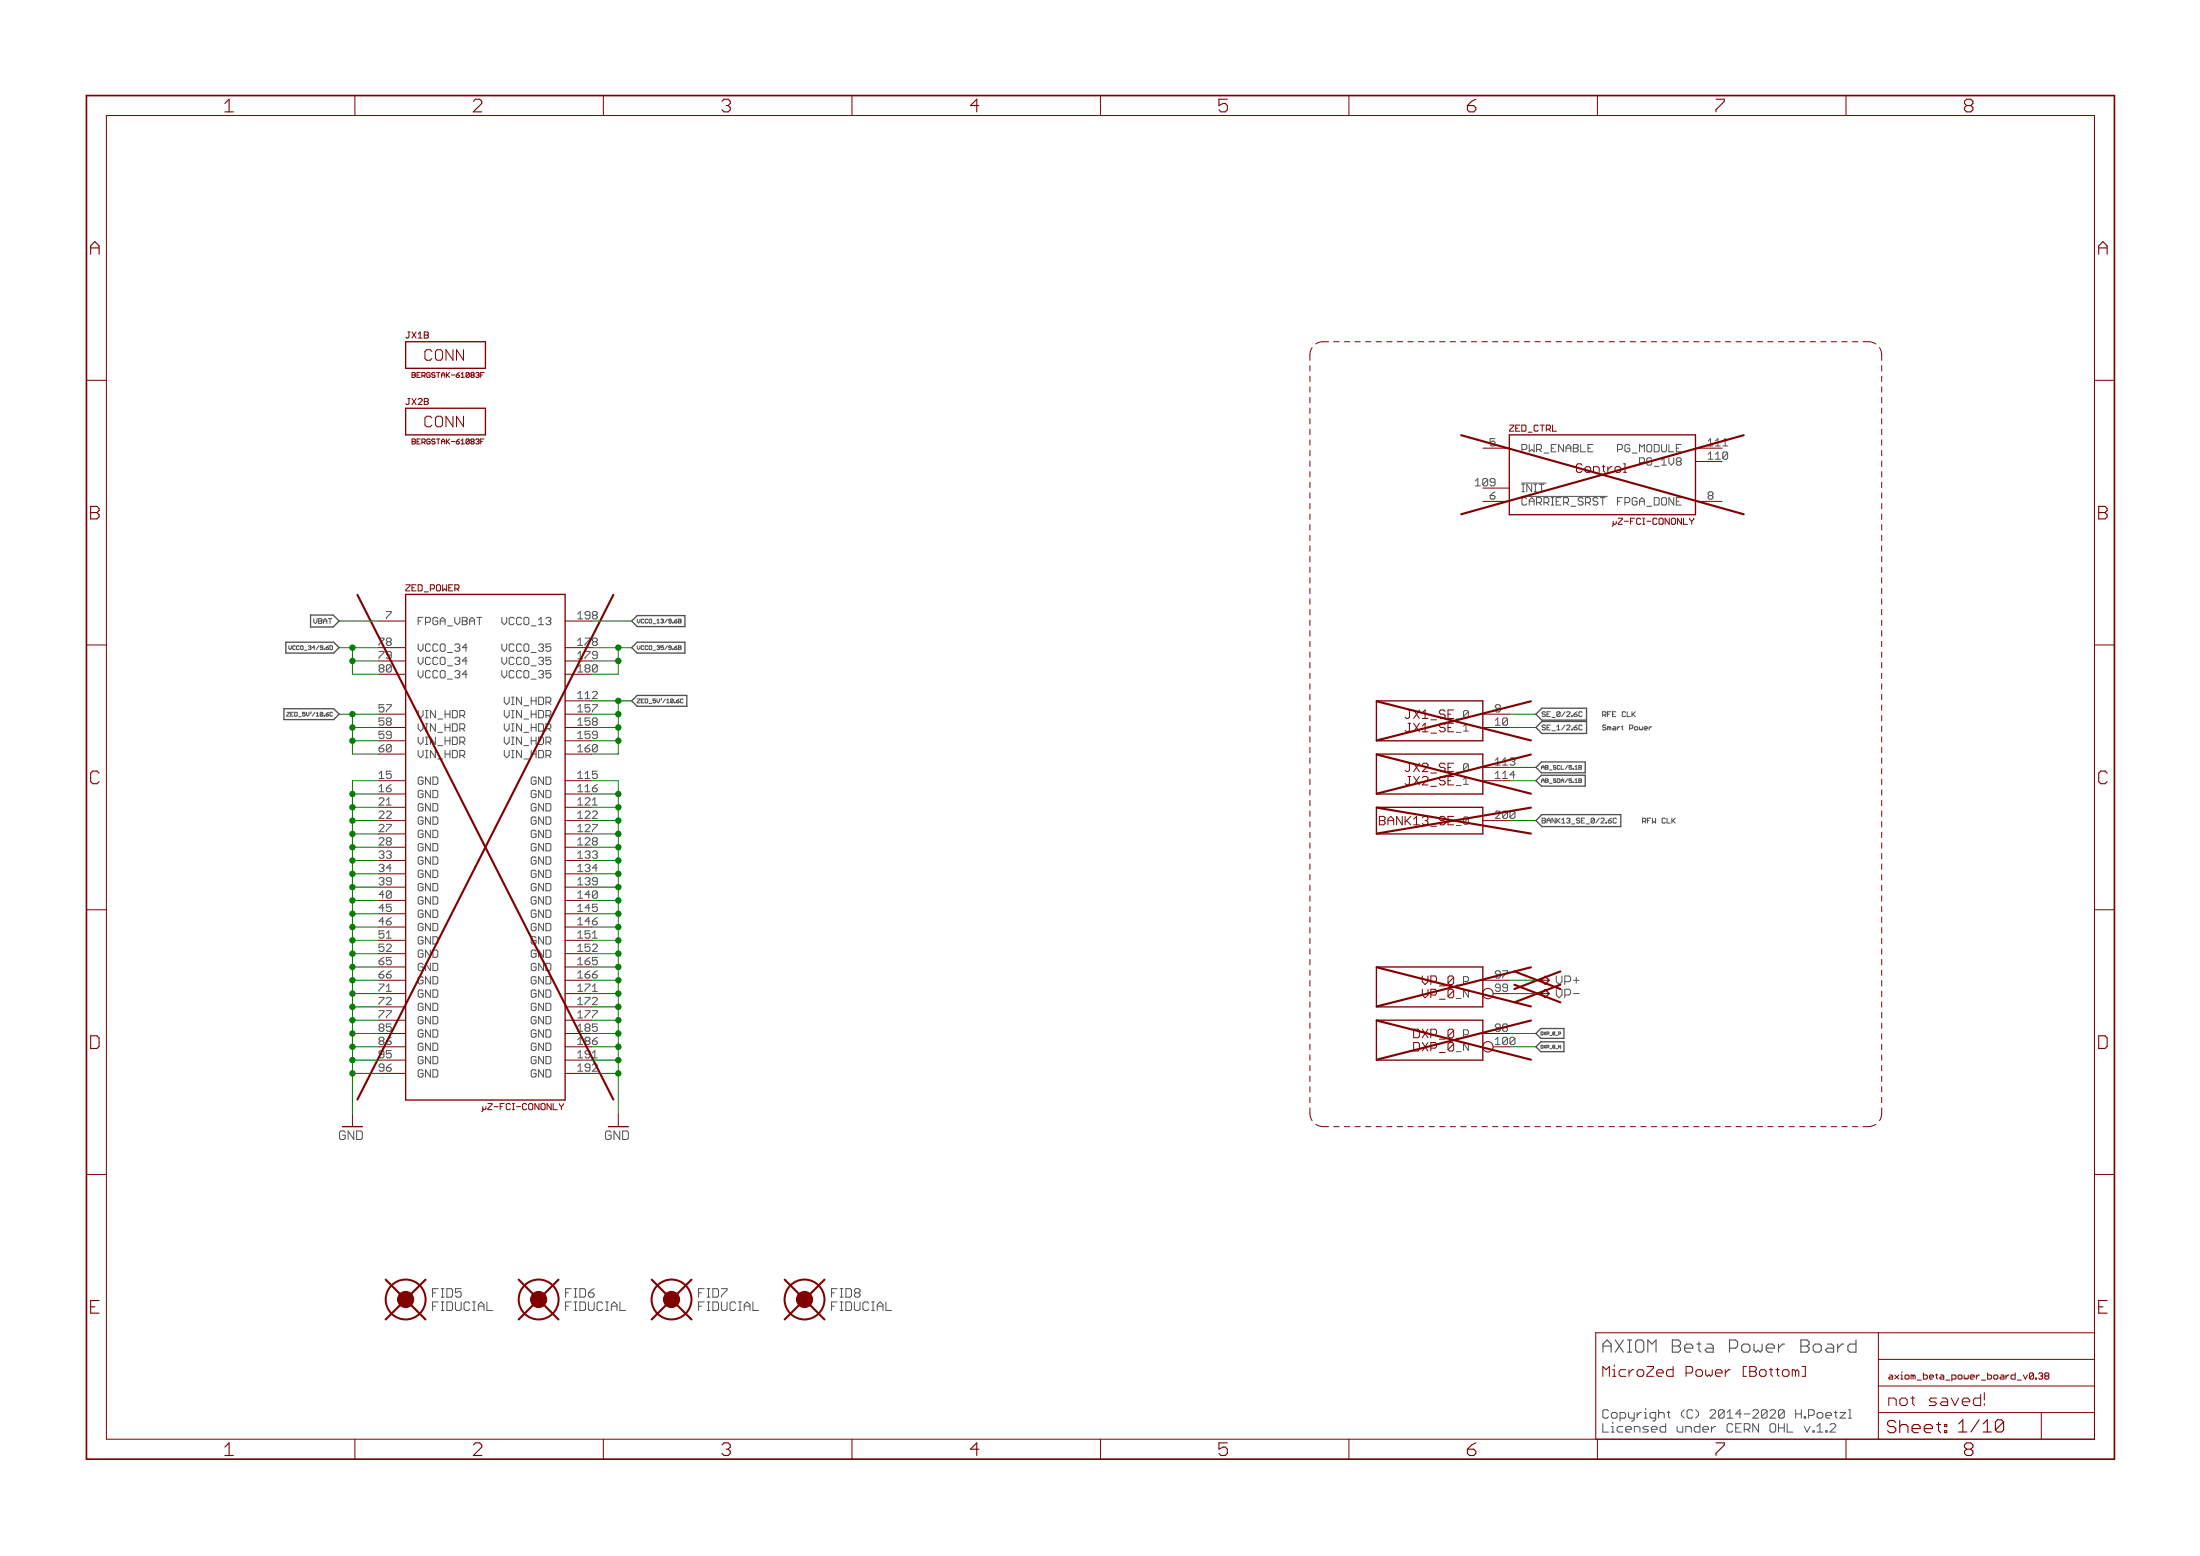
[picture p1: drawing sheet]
<svg xmlns="http://www.w3.org/2000/svg" width="420mm" height="297mm" viewBox="0 0 420 297" stroke-linecap="round" stroke-linejoin="round" font-family="sans-serif">
<path d="M351.7 256.6h.4M354.5 255.8v2.3h-1.2l-.4-.4v-.7l.4-.4h1.2" fill="none" stroke="#505050" stroke-width=".21"/>
<g fill="none" stroke="#505050" stroke-width=".19">
<path d="M290.6 94.8h16.4M290.6 92.2h4.7M54.8 136h.5M55.3 136.1l-.5 .5v.1h.5M302 135.9l.2 .1M302 138.4l.2 .2M302.2 136.7l-.2 .1M302.2 139.2l-.2 .1M301.9 146.1l.1 .1-.1 .3 .1 .2-.1 .2M308.5 156.2l.2 .1M308.7 157l-.2 .1M347 272.3l.6-.5v1.6"/>
<path d="M347 273.4h1.1M348.7 270.5l.3 .2h.5M348.7 269.9l.3-.3h.5l.3 .3v.3h-1.1M348.7 273.1h.3v.3h-.3zM349.5 272l.3-.2h.5l.3 .2v.3l-1.1 1.1h1.1M350.3 269.6h.6M350.6 269.4v1.1l.3 .2M351.4 269.6h1.1l-1.1 1.1h1.1M353 270.7h.6M353 269.1h.3v1.6"/>
</g>
<g fill="none" stroke="#505050" stroke-width=".25">
<path d="M59.3 117.4h4.3l1.2 1.2-1.2 1.1h-4.3zM120.6 118.6l1.1-1.1h9.1v2.1h-9.1zM54.2 135.3h9.5l1.1 1-1.1 1.1h-9.5zM54.6 122.6h9.1l1.1 1-1.1 1.1h-9.1zM120.6 123.6l1.1-1h9.1v2.1h-9.1zM120.6 133.8l1.1-1h9.5v2h-9.5zM293.3 136.3l1.2-1.1h8.5v2.3h-8.5zM293.3 138.9l1.2-1.2h8.5v2.3h-8.5zM293.3 146.5l1.1-1h8.3v2h-8.3zM293.3 149l1.1-1h8.3v2.1h-8.3zM293.3 156.7l1.2-1.2h15v2.3h-15zM293.3 197.3l1-1h4.4v1.9h-4.4z"/>
<path d="M293.3 199.8l1-.9h4.4v1.9h-4.4z"/>
</g>
<g fill="none" stroke="#800000" stroke-width=".19">
<path d="M67.8 18.2v3.9M115.2 18.2v3.9M162.7 18.2v3.9M210.2 18.2v3.9M257.6 18.2v3.9M305.1 18.2v3.9M352.6 18.2v3.9M20.3 22.1h379.7v252.6h-379.7zM16.5 72.6h3.8M78.7 71.6h.5M79.2 71.1h-.5v1h.5M250.2 69.8v1"/>
<path d="M250.2 71.8v1M250.2 73.9v1M250.2 75.9v1M250.2 77.9v1M250.2 79.9v1M250.6 66.4l-.2 .3a4 4 0 0 0-.2 2.1M253.7 65.2a3.6 3.6 0 0 0-2.4 .5M254.7 65.2h1M256.8 65.2h1M258.8 65.2h1M260.8 65.2h1M262.8 65.2h1"/>
<path d="M264.8 65.2h1.1M266.8 65.2h1.1M268.9 65.2h1M270.9 65.2h1M272.9 65.2h1M274.9 65.2h1.1M277 65.2h1M279 65.2h1M281 65.2h1M283 65.2h1.1M285.1 65.2h1M287.1 65.2h1"/>
<path d="M289.1 65.2h1M291.1 65.2h1M293.1 65.2h1.1M295.1 65.2h1.1M297.2 65.2h1M299.2 65.2h1M301.2 65.2h1M303.2 65.2h1.1M305.3 65.2h1M307.3 65.2h1M309.3 65.2h1M311.3 65.2h1.1"/>
<path d="M313.4 65.2h1M315.4 65.2h1M317.4 65.2h1M319.4 65.2h1M321.4 65.2h1.1M323.5 65.2h1M325.5 65.2h1M327.5 65.2h1M329.5 65.2h1M331.6 65.2h1M333.6 65.2h1M335.6 65.2h1"/>
<path d="M337.6 65.2h1M339.6 65.2h1.1M341.7 65.2h1M343.7 65.2h1M345.7 65.2h1M347.7 65.2h1M349.7 65.2h1.1M351.8 65.2h1M353.8 65.2h1M355.8 65.2a3.6 3.6 0 0 1 2.4 .5M358.9 66.4l.2 .3a4 4 0 0 1 .3 2.1M359.4 69.8v1"/>
<path d="M359.4 71.8v1M359.4 73.9v1M359.4 75.9v1M359.4 77.9v1M359.4 79.9v1M400 72.6h3.8M78.7 84.3h.5M79.2 83.8h-.5v1h.5M250.2 81.9v1.1M250.2 84v1M250.2 86v1M250.2 88v1"/>
<path d="M250.2 90v1.1M250.2 92.1v1M250.2 94.1v1M250.2 96.1v1M250.2 98.1v1.1M283.2 95.7h5M283.2 85.6h5M283.2 93.2h5M308.1 99.5v.8l-.2 .2M308.1 99.9l.2 .2M323.8 95.7h5.1M323.8 85.6h5.1"/>
<path d="M323.8 88.1h5.1M359.4 81.9v1.1M359.4 84v1M359.4 86v1M359.4 88v1M359.4 90v1.1M359.4 92.1v1M359.4 94.1v1M359.4 96.1v1M359.4 98.1v1.1M72.4 118.6h5.1M107.9 118.6h5.1"/>
<path d="M250.2 100.2v1M250.2 102.2v1M250.2 104.2v1M250.2 106.2v1.1M250.2 108.3v1M250.2 110.3v1M250.2 112.3v1M250.2 114.3v1.1M250.2 116.4v1M250.2 118.4v1M359.4 100.2v1M359.4 102.2v1"/>
<path d="M359.4 104.2v1M359.4 106.2v1.1M359.4 108.3v1M359.4 110.3v1M359.4 112.3v1M359.4 114.3v1.1M359.4 116.4v1M359.4 118.4v1M16.5 123.1h3.8M72.4 123.6h5.1M72.4 126.2h5.1M72.4 128.7h5.1"/>
<path d="M72.4 136.3h5.1M72.4 138.9h5.1M107.9 123.6h5.1M107.9 126.2h5.1M107.9 128.7h5.1M107.9 136.3h5.1M107.9 138.9h5.1M107.9 133.8h5.1M250.2 120.4v1M250.2 122.4v1M250.2 124.5v1M250.2 126.5v1"/>
<path d="M250.2 128.5v1M250.2 130.5v1.1M250.2 132.5v1.1M250.2 134.6v1M250.2 136.6v1M250.2 138.6v1.1M268.4 136.9l.2 .3h.3M268.4 139.4l.2 .3h.3M283.2 136.3h5M283.2 138.9h5M359.4 120.4v1M359.4 122.4v1"/>
<path d="M359.4 124.5v1M359.4 126.5v1M359.4 128.5v1M359.4 130.5v1.1M359.4 132.5v1.1M359.4 134.6v1M359.4 136.6v1M359.4 138.6v1.1M400 123.1h3.8M72.4 149h5.1M72.4 151.6h5.1M72.4 154.1h5.1"/>
<path d="M72.4 156.7h5.1M72.4 159.2h5.1M72.4 141.4h5.1M72.4 144h5.1M107.9 149h5.1M107.9 151.6h5.1M107.9 154.1h5.1M107.9 156.7h5.1M107.9 159.2h5.1M107.9 141.4h5.1M107.9 144h5.1M250.2 140.7v1"/>
<path d="M250.2 142.7v1M250.2 144.7v1M250.2 146.7v1M250.2 148.7v1.1M250.2 150.8v1M250.2 152.8v1M250.2 154.8v1.1M250.2 156.8v1.1M250.2 158.9v1M268.4 147l.2 .3h.3M268.4 149.6l.2 .2h.3M283.2 149h5"/>
<path d="M283.2 156.7h5M283.2 146.5h5M359.4 140.7v1M359.4 142.7v1M359.4 144.7v1M359.4 146.7v1M359.4 148.7v1.1M359.4 150.8v1M359.4 152.8v1M359.4 154.8v1.1M359.4 156.8v1.1M359.4 158.9v1"/>
<path d="M16.5 173.7h3.8M72.4 161.7h5.1M72.4 164.3h5.1M72.4 166.8h5.1M72.4 169.4h5.1M72.4 171.9h5.1M72.4 174.4h5.1M72.4 177h5.1M72.4 179.5h5.1M107.9 161.7h5.1M107.9 164.3h5.1M107.9 166.8h5.1"/>
<path d="M107.9 169.4h5.1M107.9 171.9h5.1M107.9 174.4h5.1M107.9 177h5.1M107.9 179.5h5.1M250.2 160.9v1M250.2 162.9v1M250.2 164.9v1.1M250.2 167v1M250.2 169v1M250.2 171v1M250.2 173v1.1"/>
<path d="M250.2 175.1v1M250.2 177.1v1M250.2 179.1v1M359.4 160.9v1M359.4 162.9v1M359.4 164.9v1.1M359.4 167v1M359.4 169v1M359.4 171v1M359.4 173v1.1M359.4 175.1v1M359.4 177.1v1"/>
<path d="M359.4 179.1v1M400 173.7h3.8M72.4 182.1h5.1M72.4 184.6h5.1M72.4 187.1h5.1M72.4 189.7h5.1M72.4 192.2h5.1M72.4 194.8h5.1M72.4 197.3h5.1M72.4 199.8h5.1M107.9 182.1h5.1M107.9 184.6h5.1"/>
<path d="M107.9 187.1h5.1M107.9 189.7h5.1M107.9 192.2h5.1M107.9 194.8h5.1M107.9 197.3h5.1M107.9 199.8h5.1M250.2 181.1v1.1M250.2 183.2v1M250.2 185.2v1M250.2 187.2v1M250.2 189.2v1.1M250.2 191.3v1"/>
<path d="M250.2 193.3v1M250.2 195.3v1M250.2 197.3v1.1M250.2 199.3v1.1M283.2 187.1h5M283.2 197.3h5M293.3 187.1h2.6M293.3 189.7h2.6M359.4 181.1v1.1M359.4 183.2v1M359.4 185.2v1M359.4 187.2v1"/>
<path d="M359.4 189.2v1.1M359.4 191.3v1M359.4 193.3v1M359.4 195.3v1M359.4 197.3v1.1M359.4 199.3v1.1M67.3 212.5v2.6M72.4 202.4h5.1M72.4 204.9h5.1M92.2 211.3v.7l-.2 .2M92.2 211.6l.2 .2M107.9 202.4h5.1"/>
<path d="M107.9 204.9h5.1M118.1 212.5v2.6M250.2 211.5a3.6 3.6 0 0 0 .4 2.4M250.2 201.4v1M250.2 203.4v1M250.2 205.4v1.1M250.2 207.5v1M250.2 209.5v1M251.3 214.6l1 .4 1.4 .1M254.7 215.1h1M256.8 215.1h1M258.8 215.1h1"/>
<path d="M260.8 215.1h1M262.8 215.1h1M264.8 215.1h1.1M266.8 215.1h1.1M268.9 215.1h1M270.9 215.1h1M272.9 215.1h1M274.9 215.1h1.1M277 215.1h1M279 215.1h1M281 215.1h1M283 215.1h1.1"/>
<path d="M285.1 215.1h1M287.1 215.1h1M289.1 215.1h1M291.1 215.1h1M293.1 215.1h1.1M295.1 215.1h1.1M297.2 215.1h1M299.2 215.1h1M301.2 215.1h1M303.2 215.1h1.1M305.3 215.1h1M307.3 215.1h1"/>
<path d="M309.3 215.1h1M311.3 215.1h1.1M313.4 215.1h1M315.4 215.1h1M317.4 215.1h1M319.4 215.1h1M321.4 215.1h1.1M323.5 215.1h1M325.5 215.1h1M327.5 215.1h1M329.5 215.1h1M331.6 215.1h1"/>
<path d="M333.6 215.1h1M335.6 215.1h1M337.6 215.1h1M339.6 215.1h1.1M341.7 215.1h1M343.7 215.1h1M345.7 215.1h1M347.7 215.1h1M349.7 215.1h1.1M351.8 215.1h1M353.8 215.1h1M358.2 214.6l-1 .4-1.4 .1"/>
<path d="M359.4 211.5a3.6 3.6 0 0 1-.5 2.4M359.4 201.4v1M359.4 203.4v1M359.4 205.4v1.1M359.4 207.5v1M359.4 209.5v1M16.5 224.2h3.8M400 224.2h3.8M358.7 254.4v20.3M358.7 259.5h41.3M400 254.4h-95.2v20.3M67.8 274.7v3.9"/>
<path d="M115.2 274.7v3.9M162.7 274.7v3.9M210.2 274.7v3.9M257.6 274.7v3.9M305.1 274.7v3.9M343.2 261.5l.3 .3v.9M344.1 260.9h.7v1.8h-.7M352.6 274.7v3.9M358.7 269.7h41.3M358.7 264.6h41.3M379 265.9v1.4M379 267.9v.4"/>
<path d="M389.5 262.1h.4l.2 .2-.2 .4M389.7 262.7h.2M389.8 269.7v5M389.9 262.7l.2 .2v.2l-.2 .2h-.4M390.7 262.7l-.2-.2 .2-.4h.4l.2 .2-.2 .4M390.7 262.7h.4M390.7 262.7l-.2 .2 .2 .4h.4l.2-.2-.2-.4"/>
<circle cx="284.2" cy="189.7" r=".99"/>
<circle cx="284.2" cy="199.8" r=".99"/>
</g>
<path d="M77.5 77.9h15.2v5.1h-15.2zM77.5 65.2h15.2v5.1h-15.2zM288.2 83h35.6v15.3h-35.6zM77.5 113.5h30.4v96.5h-30.4zM262.9 133.8h20.3v7.6h-20.3zM262.9 144h20.3v7.6h-20.3zM262.9 154.1h20.3v5.1h-20.3zM262.9 184.6h20.3v7.6h-20.3zM262.9 194.8h20.3v7.6h-20.3zM295.1 186.4l.8 .7-.8 .8-.8-.8zM295.1 188.9l.8 .8-.8 .7-.8-.7z" fill="none" stroke="#800000" stroke-width=".25"/>
<g fill="none" stroke="#800000" stroke-width=".4">
<path d="M279.1 83.1l53.9 15.1M333 83.1l-53.9 15.1M68.3 113.6l48.8 96.3M117.1 113.6l-48.8 96.3M262.9 133.9l29.5 7.5M292.4 133.9l-29.5 7.5M262.9 144l29.5 7.5M262.9 154.2l29.5 4.9M292.4 144l-29.5 7.5M292.4 154.2l-29.5 4.9M262.9 184.7l29.5 7.4M262.9 194.8l29.5 7.5"/>
<path d="M289.2 185.4l8.8 3.4M289.2 188l8.8 3.3M292.4 184.7l-29.5 7.4M292.4 194.8l-29.5 7.5M298 185.4l-8.8 3.4M298 188l-8.8 3.3M73.7 244.3l7.6 7.6M81.3 244.3l-7.6 7.6M99.1 244.3l7.6 7.6M106.7 244.3l-7.6 7.6M124.5 244.3l7.6 7.6M132.1 244.3l-7.6 7.6"/>
<path d="M149.9 244.3l7.6 7.6M157.5 244.3l-7.6 7.6"/>
</g>
<path d="M16.5 18.2h387.3v260.4h-387.3z" fill="none" stroke="#800000" stroke-width=".32"/>
<g fill="none" stroke="#800000" stroke-width=".38">
<circle cx="77.5" cy="248.1" r="3.8"/>
<circle cx="102.9" cy="248.1" r="3.8"/>
<circle cx="128.2" cy="248.1" r="3.8"/>
<circle cx="153.6" cy="248.1" r="3.8"/>
</g>
<g fill="#800000" stroke="#800000" stroke-width=".19">
<circle cx="77.5" cy="248.1" r="1.55"/>
<circle cx="102.9" cy="248.1" r="1.55"/>
<circle cx="128.2" cy="248.1" r="1.55"/>
<circle cx="153.6" cy="248.1" r="1.55"/>
</g>
<g fill="none" stroke="#008000" stroke-width=".19">
<path d="M64.8 118.6h7.6M113 118.6h7.6M64.8 123.6h7.6M64.8 136.3h7.6M67.3 123.6v5.1h5.1M67.3 126.2h5.1M67.3 136.3v7.7h5.1M67.3 138.9h5.1M113 126.2h5.1M113 123.6h7.6M113 133.8h7.6M113 136.3h5.1"/>
<path d="M113 138.9h5.1M118.1 123.6v5.1h-5.1M118.1 133.8v10.2h-5.1M288.2 136.3h5.1M288.2 138.9h5.1M67.3 141.4h5.1M67.3 151.6h5.1M67.3 154.1h5.1M67.3 156.7h5.1M67.3 159.2h5.1M72.4 149h-5.1v63.5M113 149h5.1v63.5"/>
<path d="M113 141.4h5.1M113 151.6h5.1M113 154.1h5.1M113 156.7h5.1M113 159.2h5.1M288.2 149h5.1M288.2 156.7h5.1M288.2 146.5h5.1M67.3 161.7h5.1M67.3 164.3h5.1M67.3 166.8h5.1M67.3 169.4h5.1"/>
<path d="M67.3 171.9h5.1M67.3 174.4h5.1M67.3 177h5.1M67.3 179.5h5.1M113 161.7h5.1M113 164.3h5.1M113 166.8h5.1M113 169.4h5.1M113 171.9h5.1M113 174.4h5.1M113 177h5.1M113 179.5h5.1"/>
<path d="M67.3 182.1h5.1M67.3 184.6h5.1M67.3 187.1h5.1M67.3 189.7h5.1M67.3 192.2h5.1M67.3 194.8h5.1M67.3 197.3h5.1M67.3 199.8h5.1M113 182.1h5.1M113 184.6h5.1M113 187.1h5.1M113 189.7h5.1"/>
<path d="M113 192.2h5.1M113 194.8h5.1M113 197.3h5.1M113 199.8h5.1M288.2 187.1h5.1M288.2 189.7h5.1M288.2 197.3h5.1M288.2 199.8h5.1M67.3 202.4h5.1M67.3 204.9h5.1M113 202.4h5.1M113 204.9h5.1"/>
</g>
<g fill="#008000" stroke="#008000" stroke-width=".19">
<circle cx="118.1" cy="126.2" r=".51"/>
<circle cx="118.1" cy="123.6" r=".51"/>
<circle cx="67.3" cy="126.2" r=".51"/>
<circle cx="67.3" cy="123.6" r=".51"/>
<circle cx="118.1" cy="136.3" r=".51"/>
<circle cx="118.1" cy="138.9" r=".51"/>
<circle cx="118.1" cy="141.4" r=".51"/>
<circle cx="118.1" cy="133.8" r=".51"/>
<circle cx="67.3" cy="141.4" r=".51"/>
<circle cx="67.3" cy="138.9" r=".51"/>
<circle cx="67.3" cy="136.3" r=".51"/>
<circle cx="67.3" cy="151.6" r=".51"/>
<circle cx="67.3" cy="154.1" r=".51"/>
<circle cx="67.3" cy="156.7" r=".51"/>
<circle cx="67.3" cy="159.2" r=".51"/>
<circle cx="67.3" cy="161.7" r=".51"/>
<circle cx="67.3" cy="164.3" r=".51"/>
<circle cx="67.3" cy="166.8" r=".51"/>
<circle cx="67.3" cy="169.4" r=".51"/>
<circle cx="67.3" cy="171.9" r=".51"/>
<circle cx="67.3" cy="174.4" r=".51"/>
<circle cx="67.3" cy="177" r=".51"/>
<circle cx="67.3" cy="179.5" r=".51"/>
<circle cx="67.3" cy="182.1" r=".51"/>
<circle cx="67.3" cy="184.6" r=".51"/>
<circle cx="67.3" cy="187.1" r=".51"/>
<circle cx="67.3" cy="189.7" r=".51"/>
<circle cx="67.3" cy="192.2" r=".51"/>
<circle cx="67.3" cy="194.8" r=".51"/>
<circle cx="67.3" cy="197.3" r=".51"/>
<circle cx="67.3" cy="199.8" r=".51"/>
<circle cx="67.3" cy="202.4" r=".51"/>
<circle cx="67.3" cy="204.9" r=".51"/>
<circle cx="118.1" cy="151.6" r=".51"/>
<circle cx="118.1" cy="154.1" r=".51"/>
<circle cx="118.1" cy="156.7" r=".51"/>
<circle cx="118.1" cy="159.2" r=".51"/>
<circle cx="118.1" cy="161.7" r=".51"/>
<circle cx="118.1" cy="164.3" r=".51"/>
<circle cx="118.1" cy="166.8" r=".51"/>
<circle cx="118.1" cy="169.4" r=".51"/>
<circle cx="118.1" cy="171.9" r=".51"/>
<circle cx="118.1" cy="174.4" r=".51"/>
<circle cx="118.1" cy="177" r=".51"/>
<circle cx="118.1" cy="179.5" r=".51"/>
<circle cx="118.1" cy="182.1" r=".51"/>
<circle cx="118.1" cy="184.6" r=".51"/>
<circle cx="118.1" cy="187.1" r=".51"/>
<circle cx="118.1" cy="189.7" r=".51"/>
<circle cx="118.1" cy="192.2" r=".51"/>
<circle cx="118.1" cy="194.8" r=".51"/>
<circle cx="118.1" cy="197.3" r=".51"/>
<circle cx="118.1" cy="199.8" r=".51"/>
<circle cx="118.1" cy="202.4" r=".51"/>
<circle cx="118.1" cy="204.9" r=".51"/>
</g>
<g font-size="3.7" fill="#800000">
<text x="42.9" y="21.4">1</text>
<text x="90.3" y="21.4">2</text>
<text x="137.8" y="21.4">3</text>
<text x="185.3" y="21.4">4</text>
<text x="232.7" y="21.4">5</text>
<text x="280.2" y="21.4">6</text>
<text x="327.6" y="21.4">7</text>
<text x="375.1" y="21.4">8</text>
<text x="17.2" y="48.6">A</text>
<text x="400.7" y="48.6">A</text>
<text x="17.2" y="99.2">B</text>
<text x="400.7" y="99.2">B</text>
<text x="17.1" y="149.7">C</text>
<text x="400.6" y="149.7">C</text>
<text x="17" y="200.2">D</text>
<text x="400.5" y="200.2">D</text>
<text x="17.3" y="250.8">E</text>
<text x="400.7" y="250.8">E</text>
<text x="42.9" y="277.9">1</text>
<text x="90.3" y="277.9">2</text>
<text x="137.8" y="277.9">3</text>
<text x="185.3" y="277.9">4</text>
<text x="232.7" y="277.9">5</text>
<text x="280.2" y="277.9">6</text>
<text x="327.6" y="277.9">7</text>
<text x="375.1" y="277.9">8</text>
</g>
<text font-size="3.6" fill="#505050" x="306" y="258.2">AXIOM Beta Power Board</text>
<text font-size="3.6" fill="#800000" x="360.4" y="273.6">Sheet: 1/10</text>
<text font-size="3.2" fill="#800000" x="360.6" y="268.4">not saved!</text>
<g font-size="3.1" fill="#800000">
<text x="80.5" y="68.8">CONN</text>
<text x="80.5" y="81.5">CONN</text>
</g>
<text font-size="2.9" fill="#800000" x="306" y="262.8">MicroZed Power [Bottom]</text>
<g font-size="2.5" fill="#800000">
<text x="301.5" y="90.2">Control</text>
<text x="269.6" y="137.2">JX1_SE</text>
<text x="269.6" y="139.8">JX1_SE</text>
<text x="269.6" y="147.4">JX2_SE</text>
<text x="269.6" y="149.9">JX2_SE</text>
<text x="263.6" y="157.5">BANK13_SE</text>
<text x="272" y="188">VP_0</text>
<text x="272" y="190.6">VP_0</text>
<text x="270.1" y="198.2">DXP_0</text>
<text x="270.1" y="200.7">DXP_0</text>
<text x="64.8" y="217.6">GND</text>
<text x="115.6" y="217.6">GND</text>
</g>
<g font-size="2.5" fill="#505050">
<text x="297.1" y="188">VP+</text>
<text x="297.1" y="190.6">VP-</text>
<text x="82.5" y="250.2">FIDUCIAL</text>
<text x="82.5" y="247.7">FID5</text>
<text x="107.9" y="250.2">FIDUCIAL</text>
<text x="107.9" y="247.7">FID6</text>
<text x="133.3" y="250.2">FIDUCIAL</text>
<text x="133.3" y="247.7">FID7</text>
<text x="158.7" y="250.2">FIDUCIAL</text>
<text x="158.7" y="247.7">FID8</text>
<text x="306" y="270.8">Copyright (C) 2014-2020 H.Poetzl</text>
<text x="306" y="273.5">Licensed under CERN OHL v.1.2</text>
</g>
<g font-size="2.1" fill="#505050">
<text x="284.6" y="85.2">5</text>
<text x="290.6" y="86.3">PWR_ENABLE</text>
<text x="308.2" y="86.3">PG_MODULE</text>
<text x="313.3" y="88.8">PG_1V8</text>
<text x="326.2" y="85.2">111</text>
<text x="326.2" y="87.7">110</text>
<text x="281.9" y="92.8">109</text>
<text x="284.6" y="95.4">6</text>
<text x="290.6" y="93.9">INIT</text>
<text x="326.2" y="95.4">8</text>
<text x="290.6" y="96.5">CARRIER_SRST</text>
<text x="308.5" y="96.5">FPGA_DONE</text>
<text x="73.8" y="118.2">7</text>
<text x="79.8" y="119.3">FPGA_VBAT</text>
<text x="95.7" y="119.3">VCCO_13</text>
<text x="110.3" y="118.2">198</text>
<text x="72.4" y="125.8">79</text>
<text x="72.4" y="123.3">78</text>
<text x="79.8" y="124.4">VCCO_34</text>
<text x="95.7" y="124.4">VCCO_35</text>
<text x="110.3" y="123.3">178</text>
<text x="110.3" y="125.8">179</text>
<text x="72.4" y="128.4">80</text>
<text x="79.8" y="129.5">VCCO_34</text>
<text x="79.8" y="126.9">VCCO_34</text>
<text x="95.7" y="126.9">VCCO_35</text>
<text x="95.7" y="129.5">VCCO_35</text>
<text x="110.3" y="128.4">180</text>
<text x="72.4" y="136">57</text>
<text x="79.8" y="137.1">VIN_HDR</text>
<text x="96.1" y="137.1">VIN_HDR</text>
<text x="96.1" y="134.6">VIN_HDR</text>
<text x="110.3" y="136">157</text>
<text x="110.3" y="133.4">112</text>
<text x="278.4" y="137.1">_0</text>
<text x="285.5" y="136">9</text>
<text x="72.4" y="143.6">60</text>
<text x="72.4" y="141.1">59</text>
<text x="72.4" y="138.5">58</text>
<text x="79.8" y="142.2">VIN_HDR</text>
<text x="79.8" y="139.6">VIN_HDR</text>
<text x="96.1" y="139.6">VIN_HDR</text>
<text x="96.1" y="142.2">VIN_HDR</text>
<text x="110.3" y="138.5">158</text>
<text x="110.3" y="141.1">159</text>
<text x="110.3" y="143.6">160</text>
<text x="278.4" y="139.6">_1</text>
<text x="285.5" y="138.5">10</text>
<text x="72.4" y="148.7">15</text>
<text x="79.8" y="149.8">GND</text>
<text x="79.8" y="144.7">VIN_HDR</text>
<text x="96.1" y="144.7">VIN_HDR</text>
<text x="100.7" y="149.8">GND</text>
<text x="110.3" y="148.7">115</text>
<text x="278.4" y="147.3">_0</text>
<text x="278.4" y="149.8">_1</text>
<text x="285.5" y="146.1">113</text>
<text x="285.5" y="148.7">114</text>
<text x="72.4" y="151.2">16</text>
<text x="72.4" y="153.8">21</text>
<text x="79.8" y="152.3">GND</text>
<text x="79.8" y="154.9">GND</text>
<text x="100.7" y="152.3">GND</text>
<text x="100.7" y="154.9">GND</text>
<text x="110.3" y="151.2">116</text>
<text x="110.3" y="153.8">121</text>
<text x="72.4" y="156.3">22</text>
<text x="72.4" y="158.8">27</text>
<text x="72.4" y="161.4">28</text>
<text x="79.8" y="157.4">GND</text>
<text x="79.8" y="160">GND</text>
<text x="100.7" y="157.4">GND</text>
<text x="100.7" y="160">GND</text>
<text x="110.3" y="156.3">122</text>
<text x="110.3" y="158.8">127</text>
<text x="110.3" y="161.4">128</text>
<text x="278.4" y="157.4">_0</text>
<text x="285.5" y="156.3">200</text>
<text x="72.4" y="163.9">33</text>
<text x="72.4" y="166.5">34</text>
<text x="79.8" y="162.5">GND</text>
<text x="79.8" y="165">GND</text>
<text x="79.8" y="167.6">GND</text>
<text x="100.7" y="162.5">GND</text>
<text x="100.7" y="165">GND</text>
<text x="100.7" y="167.6">GND</text>
<text x="110.3" y="163.9">133</text>
<text x="110.3" y="166.5">134</text>
<text x="72.4" y="169">39</text>
<text x="72.4" y="171.5">40</text>
<text x="79.8" y="170.1">GND</text>
<text x="79.8" y="172.7">GND</text>
<text x="100.7" y="170.1">GND</text>
<text x="100.7" y="172.7">GND</text>
<text x="110.3" y="169">139</text>
<text x="110.3" y="171.5">140</text>
<text x="72.4" y="174.1">45</text>
<text x="72.4" y="176.6">46</text>
<text x="72.4" y="179.2">51</text>
<text x="79.8" y="175.2">GND</text>
<text x="79.8" y="177.7">GND</text>
<text x="100.7" y="175.2">GND</text>
<text x="100.7" y="177.7">GND</text>
<text x="110.3" y="174.1">145</text>
<text x="110.3" y="176.6">146</text>
<text x="110.3" y="179.2">151</text>
<text x="72.4" y="181.7">52</text>
<text x="72.4" y="184.2">65</text>
<text x="79.8" y="180.3">GND</text>
<text x="79.8" y="182.8">GND</text>
<text x="79.8" y="185.4">GND</text>
<text x="100.7" y="180.3">GND</text>
<text x="100.7" y="182.8">GND</text>
<text x="100.7" y="185.4">GND</text>
<text x="110.3" y="181.7">152</text>
<text x="110.3" y="184.2">165</text>
<text x="72.4" y="186.8">66</text>
<text x="72.4" y="189.3">71</text>
<text x="72.4" y="191.9">72</text>
<text x="79.8" y="187.9">GND</text>
<text x="79.8" y="190.4">GND</text>
<text x="100.7" y="187.9">GND</text>
<text x="100.7" y="190.4">GND</text>
<text x="110.3" y="186.8">166</text>
<text x="110.3" y="189.3">171</text>
<text x="110.3" y="191.9">172</text>
<text x="278.5" y="187.9">_P</text>
<text x="285.5" y="186.8">97</text>
<text x="72.4" y="194.4">77</text>
<text x="72.4" y="196.9">85</text>
<text x="79.8" y="193">GND</text>
<text x="79.8" y="195.5">GND</text>
<text x="100.7" y="193">GND</text>
<text x="100.7" y="195.5">GND</text>
<text x="110.3" y="194.4">177</text>
<text x="110.3" y="196.9">185</text>
<text x="285.5" y="196.9">98</text>
<text x="72.4" y="199.5">86</text>
<text x="72.4" y="202">95</text>
<text x="79.8" y="198">GND</text>
<text x="79.8" y="200.6">GND</text>
<text x="79.8" y="203.1">GND</text>
<text x="100.7" y="198">GND</text>
<text x="100.7" y="200.6">GND</text>
<text x="100.7" y="203.1">GND</text>
<text x="110.3" y="199.5">186</text>
<text x="110.3" y="202">191</text>
<text x="278.5" y="198">_P</text>
<text x="72.4" y="204.6">96</text>
<text x="79.8" y="205.7">GND</text>
<text x="100.7" y="205.7">GND</text>
<text x="110.3" y="204.6">192</text>
</g>
<g font-size="2.1" fill="#800000">
<text x="278.2" y="190.4">_N</text>
<text x="285.5" y="189.3">99</text>
<text x="278.2" y="200.6">_N</text>
<text x="285.5" y="199.5">100</text>
</g>
<g font-size="1.8" fill="#800000">
<text x="77.5" y="64.6">JX1B</text>
<text x="77.5" y="77.3">JX2B</text>
<text x="288.3" y="82.4">ZED_CTRL</text>
<text x="308.6" y="100.1">µZ-FCI-CONONLY</text>
<text x="77.5" y="112.8">ZED_POWER</text>
<text x="92.7" y="211.9">µZ-FCI-CONONLY</text>
<text x="360.6" y="263.3">axiom_beta_power_board_v0.38</text>
</g>
<g font-size="1.4" fill="#800000">
<text x="79.2" y="72.1">BERGSTAK-61083F</text>
<text x="79.2" y="84.8">BERGSTAK-61083F</text>
</g>
<g font-size="1.4" fill="#505050">
<text x="59.8" y="119.1">VBAT</text>
<text x="294.5" y="136.8">SE_0/2.6C</text>
<text x="306" y="136.8">RFE CLK</text>
<text x="294.5" y="139.4">SE_1/2.6C</text>
<text x="306" y="139.4">Smart Power</text>
<text x="294.5" y="157.2">BANK13_SE_0/2.6C</text>
<text x="313.7" y="157.2">RFW CLK</text>
</g>
<g font-size="1.1" fill="#505050">
<text x="121.7" y="119">VCCO_13/9.6B</text>
<text x="55.3" y="124">VCCO_34/9.6D</text>
<text x="121.7" y="124">VCCO_35/9.6B</text>
<text x="55.2" y="136.7">ZED_5V'/10.6C</text>
<text x="121.7" y="134.2">ZED_5V'/10.6C</text>
<text x="294.4" y="146.9">AB_SCL/5.1B</text>
<text x="294.4" y="149.4">AB_SDA/5.1B</text>
</g>
<g font-size=".8" fill="#505050">
<text x="294.3" y="197.6">DXP_0_P</text>
<text x="294.3" y="200.1">DXP_0_N</text>
</g>
</svg>
